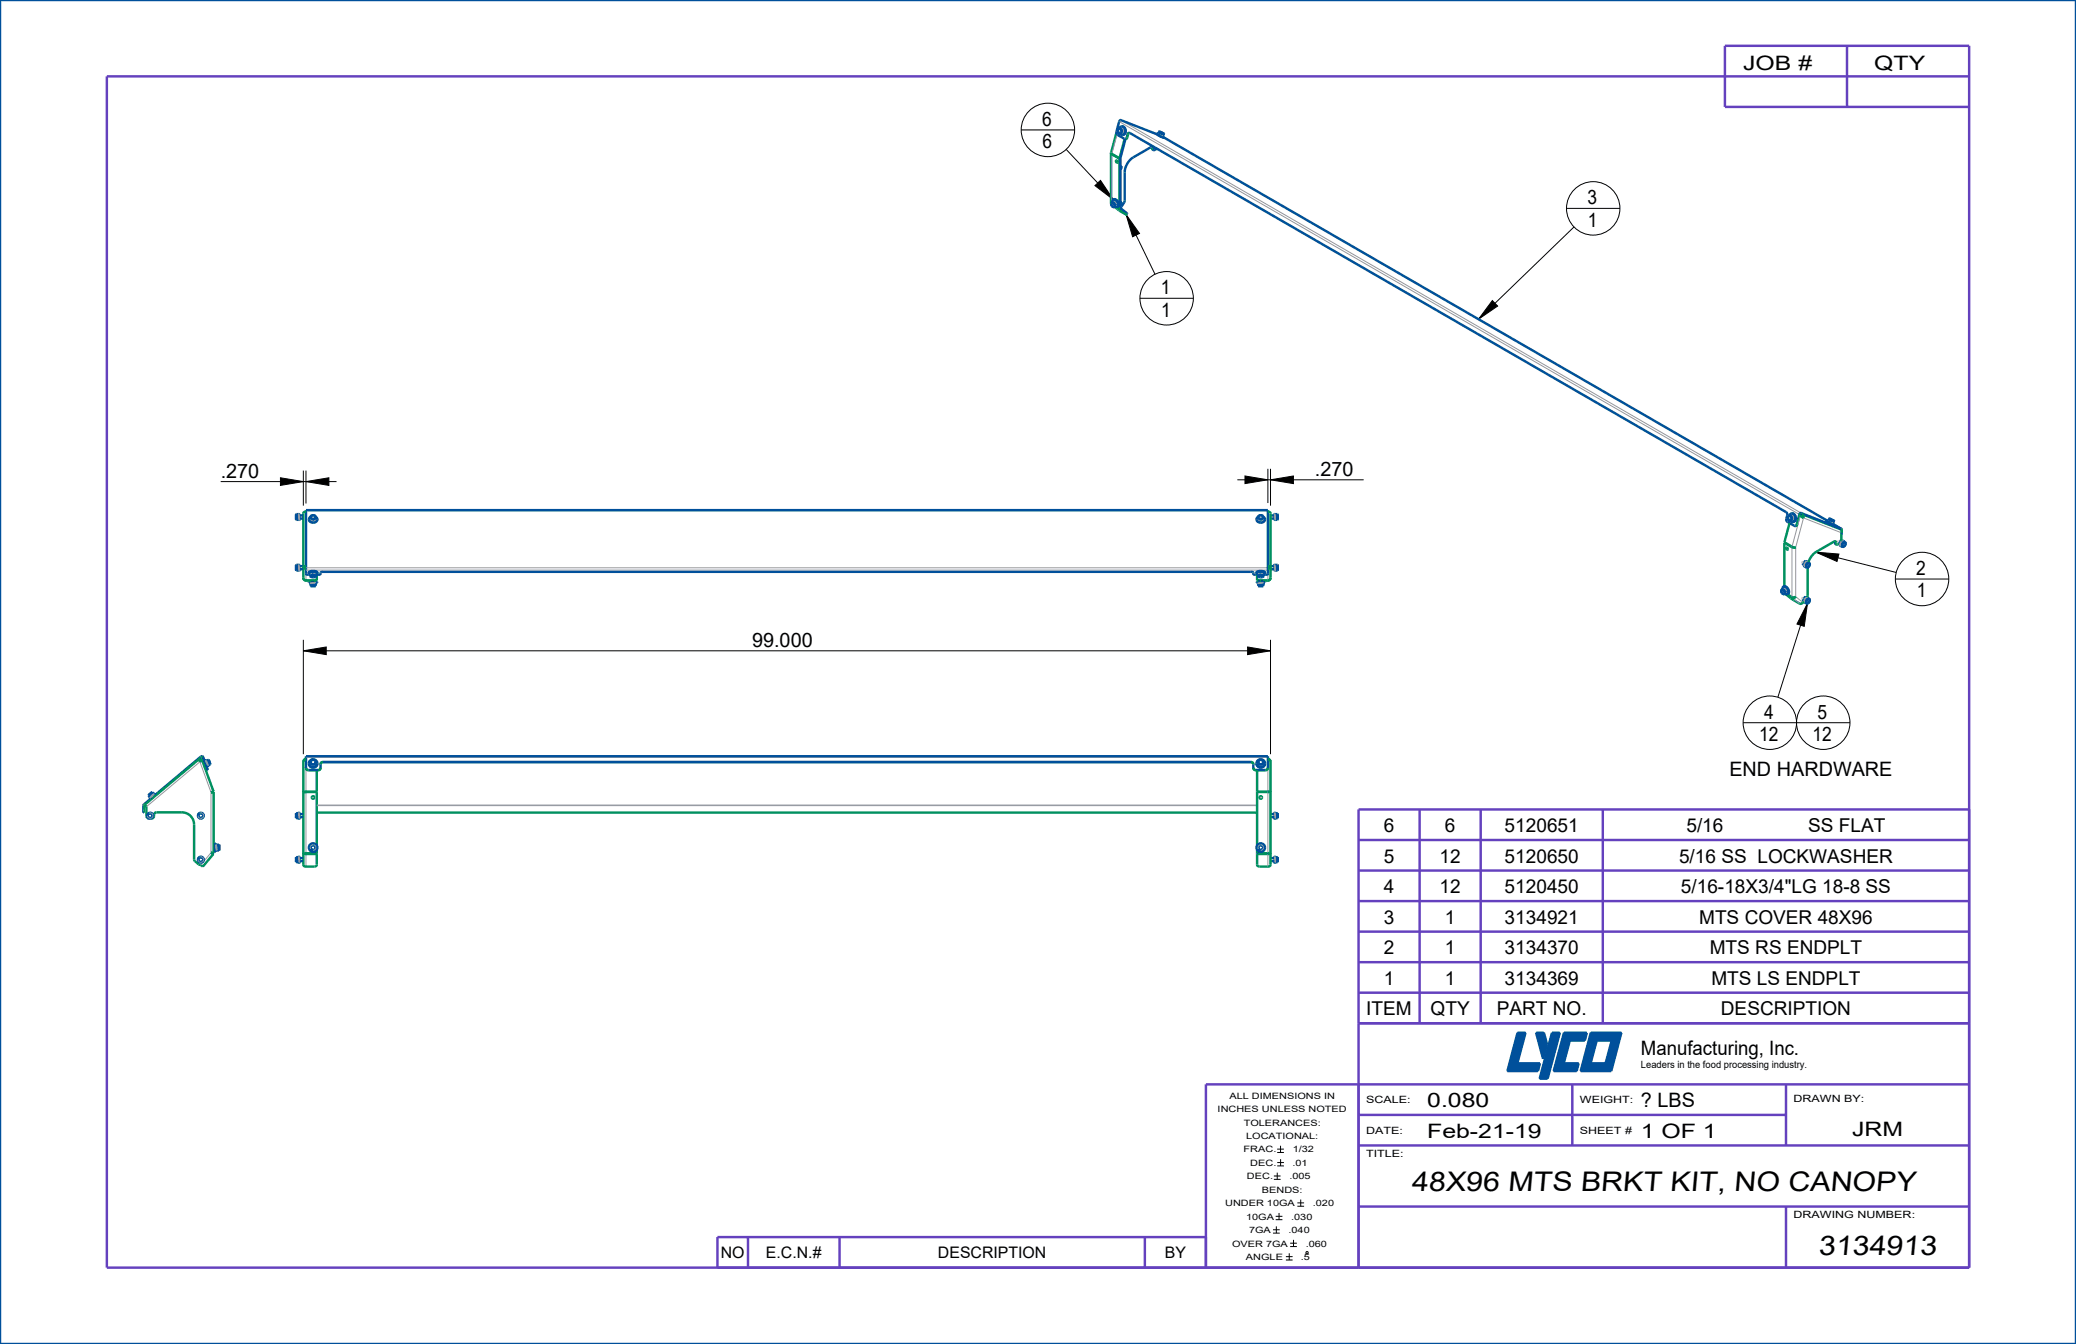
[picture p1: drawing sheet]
<svg xmlns="http://www.w3.org/2000/svg" width="432mm" height="279mm" viewBox="0 0 432 279" stroke-linecap="round" stroke-linejoin="round" font-family="sans-serif">
<path d="M317.3 214.7l-2.1 8h-1.7z" fill="#00509b"/>
<path d="M317.3 214.7l-2.1 8h-1.7z" fill="none" stroke="#00509b" stroke-width=".21"/>
<path d="M315.6 214.7h1.7l-3.8 8z" fill="#00509b"/>
<path d="M315.6 214.7h1.7l-3.8 8z" fill="none" stroke="#00509b" stroke-width=".21"/>
<path d="M315.6 221.1h4.7l-5.1 1.6z" fill="#00509b"/>
<path d="M315.6 221.1h4.7l-5.1 1.6z" fill="none" stroke="#00509b" stroke-width=".21"/>
<path d="M315.2 222.7l5.1-1.6-.4 1.6z" fill="#00509b"/>
<path d="M315.2 222.7l5.1-1.6-.4 1.6z" fill="none" stroke="#00509b" stroke-width=".21"/>
<path d="M322.8 214.7h1.6l-4.2 9.5z" fill="#00509b"/>
<path d="M322.8 214.7h1.6l-4.2 9.5z" fill="none" stroke="#00509b" stroke-width=".21"/>
<path d="M324.4 214.7l-2.5 9.5h-1.7z" fill="#00509b"/>
<path d="M324.4 214.7l-2.5 9.5h-1.7z" fill="none" stroke="#00509b" stroke-width=".21"/>
<path d="M326.9 214.7l-2.1 8h-1.6z" fill="#00509b"/>
<path d="M326.9 214.7l-2.1 8h-1.6z" fill="none" stroke="#00509b" stroke-width=".21"/>
<path d="M325.3 214.7h1.6l-3.7 8z" fill="#00509b"/>
<path d="M325.3 214.7h1.6l-3.7 8z" fill="none" stroke="#00509b" stroke-width=".21"/>
<path d="M325.2 221.1h3.1l-3.5 1.6z" fill="#00509b"/>
<path d="M325.2 221.1h3.1l-3.5 1.6z" fill="none" stroke="#00509b" stroke-width=".21"/>
<path d="M324.8 222.7l3.5-1.6-.4 1.6z" fill="#00509b"/>
<path d="M324.8 222.7l3.5-1.6-.4 1.6z" fill="none" stroke="#00509b" stroke-width=".21"/>
<path d="M326.9 214.7h3.1l-3.5 1.6z" fill="#00509b"/>
<path d="M326.9 214.7h3.1l-3.5 1.6z" fill="none" stroke="#00509b" stroke-width=".21"/>
<path d="M326.5 216.3l3.5-1.6-.4 1.6z" fill="#00509b"/>
<path d="M326.5 216.3l3.5-1.6-.4 1.6z" fill="none" stroke="#00509b" stroke-width=".21"/>
<path d="M330.9 214.7h1.6l-2.1 8z" fill="#00509b"/>
<path d="M330.9 214.7h1.6l-2.1 8z" fill="none" stroke="#00509b" stroke-width=".21"/>
<path d="M330.9 214.7l-.5 8h-1.6z" fill="#00509b"/>
<path d="M330.9 214.7l-.5 8h-1.6z" fill="none" stroke="#00509b" stroke-width=".21"/>
<path d="M332.5 214.7h3.2l-3.6 1.6z" fill="#00509b"/>
<path d="M332.5 214.7h3.2l-3.6 1.6z" fill="none" stroke="#00509b" stroke-width=".21"/>
<path d="M332.1 216.3l3.6-1.6-.5 1.6z" fill="#00509b"/>
<path d="M332.1 216.3l3.6-1.6-.5 1.6z" fill="none" stroke="#00509b" stroke-width=".21"/>
<path d="M337.2 214.7l-2.1 8h-1.6z" fill="#00509b"/>
<path d="M337.2 214.7l-2.1 8h-1.6z" fill="none" stroke="#00509b" stroke-width=".21"/>
<path d="M335.7 214.7h1.5l-3.7 8z" fill="#00509b"/>
<path d="M335.7 214.7h1.5l-3.7 8z" fill="none" stroke="#00509b" stroke-width=".21"/>
<path d="M330.8 221.1h3.2l-3.6 1.6z" fill="#00509b"/>
<path d="M330.8 221.1h3.2l-3.6 1.6z" fill="none" stroke="#00509b" stroke-width=".21"/>
<path d="M330.4 222.7l3.6-1.6-.5 1.6z" fill="#00509b"/>
<path d="M330.4 222.7l3.6-1.6-.5 1.6z" fill="none" stroke="#00509b" stroke-width=".21"/>
<path d="M321.1 214.7l.7 2.4-.8 3z" fill="#00509b"/>
<path d="M321.1 214.7l.7 2.4-.8 3z" fill="none" stroke="#00509b" stroke-width=".21"/>
<path d="M319.5 214.7h1.6l-.1 5.4z" fill="#00509b"/>
<path d="M319.5 214.7h1.6l-.1 5.4z" fill="none" stroke="#00509b" stroke-width=".21"/>
<path d="M227.7 38.6l1.2-1.1 2.7 4zM234.2 44.6l2.8 3.9-1.4 .7zM310.4 62.5l1.1 1.1-4 2.8zM259 99l4.7 .7-4.7 .8zM264.3 99.7l4.7-.7v1.5zM58.3 99.3l4.8 .8-4.8 .8zM63.6 100.1l4.8-.8v1.6zM377.7 114.8l4.8 .4-.4 1.5zM63.1 135.3l4.8-.8v1.6zM259.5 134.5l4.8 .8-4.8 .8zM376 125.4l-.7 4.8-1.5-.5z" fill="#000"/>
<g fill="none" stroke="#000" stroke-width=".21">
<path d="M212.4 27h11.1M221.8 31.1l9.8 10.4M227.7 38.6l1.2-1.1 2.7 4zM234.2 44.6l2.8 3.9-1.4 .7zM234.2 44.6l6 12.4M325.8 43.3h11.1M327.4 47.2l-19.9 19.2M237.1 62h11.1M310.4 62.5l1.1 1.1-4 2.8zM58.3 99.3l4.8 .8-4.8 .8zM63.1 97.8v7.3M63.6 97.8v6.9"/>
<path d="M257.4 99.7h26.2M259 99l4.7 .7-4.7 .8zM263.7 97.5v7.1M264.3 99.7l4.7-.7v1.5zM264.3 97.5v7.6M45.9 100.1h24.1M63.6 100.1l4.8-.8v1.6zM377.7 114.8l4.8 .4-.4 1.5zM377.7 114.8l16.7 4.2M63.1 135.3l4.8-.8v1.6zM63.1 133v23.8M63.1 135.3h201.2"/>
<path d="M259.5 134.5l4.8 .8-4.8 .8zM264.3 133v23.8M376 125.4l-.7 4.8-1.5-.5zM376 125.4l-6.2 19.5M394.2 120.4h11.1M362.6 150.2h22.2"/>
<circle cx="218" cy="27" r="5.6"/>
<circle cx="331.4" cy="43.3" r="5.6"/>
<circle cx="242.7" cy="62" r="5.6"/>
<circle cx="399.8" cy="120.4" r="5.6"/>
<circle cx="368.1" cy="150.2" r="5.6"/>
<circle cx="379.2" cy="150.2" r="5.6"/>
</g>
<g fill="none" stroke="#6441be" stroke-width=".51">
<path d="M384.2 9.5v12.7M409.6 15.9h-387.4v247.6h387.4v-254h-50.8v12.7h50.8M282.6 174.6h127M295.3 168.3v44.4M308 168.3v44.4M333.4 168.3v44.4M409.6 168.3h-127v95.2M282.6 193.7h127M282.6 187.3h127M282.6 181h127M282.6 212.7h127M282.6 206.4h127"/>
<path d="M282.6 200h127M282.6 231.8h88.9M282.6 238.1h127M327 225.4v12.7M371.5 225.4v12.7M409.6 225.4h-158.8v38.1M155.6 257.2v6.3M174.6 257.2v6.3M238.1 257.2v6.3M250.8 257.2h-101.6v6.3M282.6 250.8h127M371.5 250.8v12.7"/>
</g>
<path d="M0 0h431.8v279.4h-431.8zM319.5 214.7h1.6l.7 2.4-.8 3zM322.8 214.7h1.6l-2.5 9.5h-1.7zM326.5 216.3h3.1l.4-1.6h-4.7l-2.1 8h4.7l.4-1.6h-3.1M326.9 214.7l-2.1 8M330.9 214.7h6.3l-2.1 8h-6.3zM332.1 216.3h3.1M332.5 214.7l-2.1 8M335.7 214.7l-2.2 8M315.6 221.1h4.7l-.4 1.6h-6.4l2.1-8h1.7l-2.1 8M330.8 221.1h3.2" fill="none" stroke="#00509b" stroke-width=".51"/>
<!-- layer: 0_COMPONENTS -->
<g fill="none" stroke="#00509b" stroke-width=".51">
<path d="M231.3 32v.1M232.3 33.4l.2 .3M232.5 27.3l.3 .4M232.6 26.8l-.1 .5M232.8 27.7l.2 .1M232.8 26.7l-.2 .1M232.8 26.7l.2 .1M233 27.8h.1M233 27.8l.5 .2M233 26.8l.3 .4M233 26.8l.3 .1M233 26.8h-.4"/>
<path d="M233 34.8h.2M233 32.9v10.4M233 32.9l-.2 .1M233 32.9h-.1M233.1 35.2h-.1M233.1 34.6h.1M233.1 26.6l.4 .1 .3 .3-.1 .5-.2 .3M233.1 26.6h.1M233.1 26.6l.4 .3M233.1 26.6l-.3 .1M233.1 27.7h-.3M233.1 27.7l-.1 .1"/>
<path d="M233.2 34.6l.1 .2M233.2 34.6l-.2 .1M233.2 34.8h.1M233.3 34.8l-.2 .4M233.3 34.8h.1M233.3 26.3l.5 .1 .3 .7-.1 .7-.5 .2M233.3 26.3l-.5 .4M233.3 26.3l.5 .2 .2 .6-.1 .6-.4 .3M233.3 26.9v.3M233.3 27.2v.3M233.3 27.2l-.2 .5M233.3 27.8h-.3"/>
<path d="M233.3 27.5l-.2 .2M233.5 27.8h.1M233.5 27.8h-.2M233.5 26.9l.1 .5M233.5 26.9h-.2M233.6 27.4l-.3 .4M233.6 27.4l-.3 .1M234.1 28.9l.2-.2 .3-.9 .4-.1 136.5 78.8 .3 .4-.3 1 .1 .4 1.8 1M234.1 28.9l-1.1 4M234.2 28.9h-.1M239.3 30.6h.3M239.7 31.1l.2 .1"/>
<path d="M239.9 31.2l-.1-.6-.3-.1-3.9 2.3-1.1 1.2-.6 1.6v6.2l-.9 1.4M240.2 30.8l.1 .1M240.3 30.8h.1M240.3 30.8v.1M240.3 30.7v.1M240.3 30.7l.2 .2M240.3 30.7h.1M240.5 30.9h-.2M240.5 27.9l-7.5-2.9-.2 .3-.6 2.4 .2 .3 1.7 .9M240.5 27.8l-.1 .2M240.5 27.8l.6 .2M240.5 27.8l.8 .5"/>
<path d="M240.5 30.9h.1M240.5 30.8v.1M240.6 30.9l-.7 .3M240.9 27.9h.1M240.9 27.9l.1 .1M240.9 27.7v.2M240.9 27.7l.1 .1M241 27.8h.1M241 28.1h.1M241 28.1l.8 .3M241 28h.1M241 28v.1"/>
<path d="M241.1 28h.1M241.1 27.4l.2 .1M241.1 27.4l-.2 .3 .5 .3M241.1 27.9l-.1 .1M241.2 27.3l-.1 .1M241.2 27.3l.1 .2M241.2 27.3h.1M241.2 27.3l.9 .5M241.2 28h.1M241.2 28l.5 .2M241.2 27.9l-.1 .1M241.2 27.9h.1"/>
<path d="M241.3 28.3l.3 .1M241.3 28.3h.1M241.3 28.3l.8 .3M241.3 27.5l.2 .1M241.3 27.5l.5 .2M241.4 28l.4 .2M241.5 27.6l.3 .1M241.5 27.6l-.1 .4M241.6 28.4h.1M241.6 28.2l.3 .1-.1 .1M241.8 27.7l.2 .2M241.8 27.7l.3 .1"/>
<path d="M241.8 28.5l.3 .1M241.8 28.4l138.4 79.9M242 27.9l-.2 .3M242.1 28.6l-.1 .2M242.1 27.8l-.1 .1M242.1 27.8h.1M242.1 27.8l-.3 .4M231.1 42.4l.2 .4M231.1 42.1v.3M231.1 42.1h.2M231.3 42.8l.4 .2M231.3 42.1l-.2 .3"/>
<path d="M231.3 42.1l.4 .2M231.5 41.9l.2-.1h.3l.4 .7M231.5 42.1h-.2M231.5 42.1l.2 .2M231.6 41.5h.4l.5 .5 .2 .6-.3 .4M231.6 41.5l-.2 .5M231.6 41.5h.4l.4 .5 .2 .6-.2 .4M231.7 42.3l.2 .2M231.7 42.3l.1 .5M231.8 41.9l-.7 .2M231.8 41.9l-.3 .2M231.8 41.9l.4 .5"/>
<path d="M231.8 42.8l-.1 .2M231.8 42.8l.1 .2M231.9 43h-.2M231.9 42.5l-.1 .3M232 43h.4M232 42.2h.1M232.2 42.5h.1M232.2 42.4v.4M232.2 42.4l-.3 .1M232.2 42.8l-.3 .2M232.2 42.6v.1M232.2 42.5l.1 .1"/>
<path d="M232.2 42.8l-.2 .1M232.2 42.7h.1M232.3 42.5h.1M232.3 42.6l-.1 .1M232.3 42.6h.1M232.3 42.6l-.1 .2M232.4 42.5h-.1M232.4 42.5h.1M233 42.2l.2 .1M233.1 42.6h.1M233 43.3l1.4 1.1-.1 .2M233 43.3l-.1 .2"/>
<path d="M233 43.3l-.2 .1M233 41.8l.1 .1M233.1 41.9l-.1 .1M233.1 42.1h.1M233.2 42.1l.1 .2M233.2 42.1h-.2M233.2 42.3h.1M233.3 42.3l-.2 .3M233.3 42.3h.1M61.6 107.8v.3M61.6 106.9v.3M61.6 107.2v.6"/>
<path d="M61.6 118.3v.3M61.6 117.4v.3M61.6 117.7v.6M61.6 106.9v1.2M61.6 117.4v1.2M61.6 106.9h.4v1.2h-.4M61.6 117.4h.4v1.2h-.4M61.6 118.3h.4M61.6 117.7h.4M61.6 107.8h.5M62 117.7l.1 .1M62 118.3h.1"/>
<path d="M62 117.7h.1M62.1 107l-.1 .2M62.1 117.6l-.1 .1M62.1 107h.1M62.1 117.5v.1M62.1 117.5h.1M62.1 107.1v.2M62.1 107.2h-.5M62.1 117.8h.1M62.1 117.8v.1M62.1 107.3h.1M62.1 107.3v.1"/>
<path d="M62.1 117.9h.1M62.1 117.9v.4M62.1 107.4h.1M62.1 107.4v.4M62.1 118.3v.1M62.1 107.8v.1M62.1 118.4v.1M62.1 118.5h.1M62.1 108h.1M62.2 117.5h-.1M62.2 107h-.1M62.2 117.5h.1"/>
<path d="M62.2 107h.1M62.2 117.5v.1M62.2 117.6h.1M62.2 107v.1M62.2 117.6v.1M62.2 117.7l.1 .5M62.2 107.1l.1 .2M62.2 117.7h.9M62.2 107.2h.9M62.3 107.3h.1M62.3 107.3v.3M62.3 118.2h.1"/>
<path d="M62.3 107.6v.1M62.3 107.7h.1M62.3 118.2v.1M62.3 118.3v.1M62.3 107.7v.1M62.3 118.3h.8M62.3 107.8h.8M62.3 118.5h-.2M62.3 108h-.2M62.3 118.5h.1M62.3 107.9h.1M62.3 107.8v.1"/>
<path d="M62.3 118.3v.2M62.3 107.8h.1M62.3 118.3h.1M63.1 117.8h.3M63.4 117.8h.1M63.4 117.8l.2 .2zM63.5 117.9v.1M63.6 117.9v.1M64.2 119.1l.2-.3 .7-.1 .8 .1 .1 .3M64.2 119.1l.3 .3M64.2 119.1l.3-.2 .6-.1 .7 .1 .2 .2M64.2 108l.3 .5 .6 .2 .7-.2 .2-.5"/>
<path d="M64.2 108v.1M64.5 119.4h.1M64.5 107.5l.1 .6 .4 .2 .1-.1M64.5 107.8h.1M64.5 107.5l.2 .2M64.5 119.8l.2 .1M64.5 119.5l-.9-.2v-13.2h200.1v13.2l-.9 .2M64.5 119.4v.4M64.5 107.8l.3 .4M64.6 107.4l-.4 .6M64.7 107.3l-.2 .2M64.7 107.7l.1 .2"/>
<path d="M64.7 107.7l.4 .2M64.7 107.3v.4M64.7 119.9h.9M64.7 119.7v.2M64.7 119.7l-.2 .1M64.8 119.6l.3 .1M64.8 119.6l-.1 .1M64.8 107.9v.3M64.8 119.2v.4M64.8 119.2l-.3 .2M64.8 119.2h.6M64.8 108.2h.6"/>
<path d="M65 119.2h.4M65.1 108.3h.1M65.1 107.1l-.4 .2M65.1 107.1l.5 .2M65.1 107.9h-.3M65.1 107.9h.3M65.1 119.7h.5M65.1 119.7h-.4M65.2 119h-.4M65.4 119.6l-.3 .1M65.4 119.6l.2 .1M65.4 107.9v.3"/>
<path d="M65.4 119.2v.4M65.4 119.2l.3 .2v.4M65.6 107.3l.1 .2M65.6 107.7l-.5 .2M65.6 107.3v.4M65.6 107.7l-.2 .2M65.6 119.7l.1 .1M65.6 119.7v.2M65.7 107.4l.3 .6M65.7 107.8l-.2 .5-.3 .1v-.2M65.7 107.5l-.1 .2M65.7 119.8l-.1 .1"/>
<path d="M65.7 119.5l.8-.1 .2-.4 .5-.1h193l.5 .1 .1 .4 .8 .1M65.7 107.5v.3M65.7 107.8l-.3 .4M66 119.1l-.3 .3-.1-.3-.7-.1-.3 .2-.1 .2M66 108v.1M261.3 119.1l.2-.3 .7-.1 .8 .1 .1 .3M261.3 119.1l.3 .3M261.3 119.1l.3-.2 .6-.1 .7 .1 .2 .2M261.3 108l.3 .5 .6 .2 .7-.2 .2-.5M261.3 108v.1M261.6 119.4h.1M261.6 107.5l.1 .6 .4 .2 .1-.1"/>
<path d="M261.6 107.8h.1M261.6 107.5l.2 .2M261.6 119.8l.2 .1M261.6 119.4v.4M261.6 107.8l.3 .4M261.7 107.4l-.4 .6M261.8 107.3l-.2 .2M261.8 107.7l.1 .2M261.8 107.7l.4 .2M261.8 107.3v.4M261.8 119.9h.9M261.8 119.7v.2"/>
<path d="M261.8 119.7l-.2 .1M261.9 119.6l.3 .1M261.9 119.6l-.1 .1M261.9 107.9v.3M261.9 119.2v.4M261.9 119.2h.6M261.9 108.2h.6M261.9 119.2l-.3 .2M262.1 119.2h.4M262.2 108.3h.1M262.2 107.1l-.4 .2M262.2 107.1l.5 .2"/>
<path d="M262.2 107.9h-.3M262.2 107.9h.3M262.2 119.7h.5M262.2 119.7h-.4M262.3 119h-.4M262.5 119.6l-.3 .1M262.5 119.6l.2 .1M262.5 107.9v.3M262.5 119.2v.4M262.5 119.2l.3 .2v.4M262.7 107.3l.1 .2M262.7 107.7l-.5 .2"/>
<path d="M262.7 107.3v.4M262.7 107.7l-.2 .2M262.7 119.7l.1 .1M262.7 119.7v.2M262.8 107.4l.3 .6M262.8 107.8l-.2 .5-.3 .1v-.2M262.8 107.5l-.1 .2M262.8 119.8l-.1 .1M262.8 107.5v.3M262.8 107.8l-.3 .4M263.1 119.1l-.3 .3-.1-.3-.7-.1-.3 .2-.1 .2M263.1 108v.1"/>
<path d="M263.7 118l.3-.2zM263.8 117.9v.1M263.9 117.9v.1M264 117.8h.1M264 117.8h.3M264.3 118.3h.8M264.3 117.7h.8M264.3 107.8h.8M264.3 107.2h.8M265 107.1v.1M265 117.7h.1M265.1 107l-.1 .1"/>
<path d="M265.1 117.6l-.1 .1M265.1 107h.1M265.1 117.5v.1M265.1 117.5h.1M265.1 117.7v.1M265.1 107.1v.2M265.1 117.8h.1M265.1 117.8v.1M265.1 107.3h.1M265.1 107.3v.1M265.1 117.9h.1M265.1 117.9v.4"/>
<path d="M265.1 107.4h.1M265.1 107.4v.4M265.1 118.3v.1M265.1 107.8v.1M265.1 118.4v.1M265.1 118.5h.1M265.1 108h.1M265.2 117.5h-.1M265.2 107h-.1M265.2 117.5h.1M265.2 107h.1M265.2 117.5v.1"/>
<path d="M265.2 117.6h.1M265.2 107v.1M265.2 117.6v.1M265.2 117.7l.1 .5M265.2 107.1l.1 .2M265.2 117.7h.1M265.2 107.2h.5M265.3 107.3h.1M265.3 107.3v.3M265.3 118.2h.1M265.3 107.6v.1M265.3 107.7h.1"/>
<path d="M265.3 118.2v.1M265.3 118.3v.1M265.3 107.7v.1M265.3 118.3h.1M265.3 118.5h-.2M265.3 108h-.2M265.3 118.5h.1M265.3 107.9h.1M265.3 118.4v.1M265.3 107.8v.1M265.3 118.3h.4M265.3 117.7h.4"/>
<path d="M265.7 117.4v.3M265.7 117.7v.6M265.7 118.3v.3M265.7 106.9v.3M265.7 107.2v.6M265.7 107.8v.3M265.7 106.9h-.4v1.2h.4M265.7 117.4h-.4v1.2h.4M265.7 106.9v1.2M265.7 117.4v1.2M265.7 107.8h-.4M371.2 112.8h-.1"/>
<path d="M371.7 113.9l.2 .3M371.9 107.8l.3 .4M372 107.3l-.1 .5M372.2 108.2l.2 .1M372.2 107.1l-.2 .2M372.2 107.1l.2 .1M372.4 108.3l.5 .2M372.4 107.2l.2 .5M372.4 107.2l.2 .2M372.4 107.2l-.4 .1M372.5 107.1h.4l.3 .5-.1 .5-.4 .1M372.5 107.1h.1"/>
<path d="M372.5 107.1h-.3M372.5 107.1l.4 .2M372.5 108.1l-.3 .1M372.5 108.1l-.1 .2M372.6 106.8l.6 .1 .3 .6-.1 .7-.5 .3M372.6 106.8l-.4 .4M372.6 106.8l.5 .1 .3 .6-.1 .7-.4 .3M372.6 107.4v.3M372.6 107.7l.1 .2M372.6 107.7l-.1 .4M372.7 107.9l-.2 .2M372.8 113.7h-.1"/>
<path d="M372.9 107.3l-.3 .1M372.9 107.3l.1 .6M373 107.9l-.3 .3-.3 .1M373 107.9h-.3M373.4 109.3l.3-.2 .6-2.2 .3-.3 8.4 3.3M373.5 109.3h-.1M374.4 106.9l.3 .2M374.7 107.1l.4 .6M374.7 107.1l.2 .4M374.7 107.1l-.2 .1M374.8 106.9l-.1 .2M374.8 117.2l.4 .2"/>
<path d="M375.2 116.6l.3 .2M375.3 117.6l.3 .1M375.3 117.6l.2 .3M375.5 117.9l.3 .1M375.5 117l.3 .2M375.5 117l-.2 .6M375.6 117.7l.2 .2M375.8 117.9v.1M375.8 117.9h.3M375.8 117.5l-.2 .2M375.8 117.5v.4M375.8 117.2v.3"/>
<path d="M376 116.8l-.3-.1-.4 .4-.1 .5 .3 .3M376.1 117.9l-.3 .1M376.1 117.1h.3M376.1 117.1l-.3 .1M376.1 117.1l-.3 .4M376.2 116.9l.2 .2M376.2 116.9l-.1 .2M376.2 116.9l-.2-.1-.5 .2M376.4 117.1v.4M376.4 117.5l-.3 .4M379.9 108.3l.5 .3M379.9 108.3l1.5 .8"/>
<path d="M379.9 108.3l-.1 .1M380.2 108.3l.1 .1M380.3 108.4h.1M380.3 108.2l-.1 .1M380.3 108.2h.1M380.3 108.2l.4 .2M380.4 108.4h.1M380.4 108.6h.1M380.4 108.6l.6 .3M380.4 108.4v.1M380.4 108.5h.1M380.4 108.5v.1"/>
<path d="M380.4 108.5h.2M380.5 107.9h.2M380.5 107.9l-.2 .3M380.5 108.3l-.1 .1M380.5 108.5h.1M380.5 107.8v.1M380.5 107.8l.2 .1M380.5 107.8h.1M380.5 107.8l.9 .5M380.6 108.5h.1M380.6 108.5l.4 .2M380.6 108.4l-.1 .1"/>
<path d="M380.6 108.4h.1M380.6 108.7l.4 .2M380.7 107.9l.2 .2M380.7 107.9l.5 .3M380.7 108.4l.5 .3M380.9 108.1l.3 .1M380.9 108.1l-.2 .3M380.9 108.9h.1M381 108.9h.2M381 108.9h.1M381 108.7l.3 .1-.1 .1M381.2 108.2l.2 .1"/>
<path d="M381.2 108.9l.2 .2M381.2 108.9l1.8 1M381.4 108.3l-.2 .4M381.4 109.1v.1M381.4 108.3h.1M381.5 108.3l-.3 .4M381.7 112.5v.5l.3 .2M382.3 112.9l.4 .2M382.6 112.3l.4 .2M382.8 113.3l.3 .1M382.8 113.3l.2 .3M383 109.9v1.2"/>
<path d="M383 113.6l.3 .1M383 112.7l.3 .2M383 112.7l-.2 .6M383.1 113.4l.1 .2M383.2 113.6l.1 .1M383.2 113.6h.3M383.2 113.2l-.1 .2M383.2 113.2v.4M383.3 112.9l-.1 .3M383.4 112.5h.1M383.4 112.5l-.3-.1-.4 .5v.4l.3 .3M383.5 113.6l-.2 .1"/>
<path d="M383.5 112.8h.3M383.5 112.8l-.2 .1M383.5 112.8l-.3 .4M383.7 112.6l.1 .2M383.7 112.6l-.2 .2M383.7 112.6l-.3-.1-.4 .2M383.8 112.8v.4M383.8 113.2l-.3 .4M63.6 120.7h.1M64.2 121h1.8v.1h-1.8zM64.6 121.8h.5M64.6 121.4h1v.4h-1z"/>
<path d="M64.6 121.2v.1M64.6 121.3h.1M64.6 121.2h.1M64.7 121.3h.1M64.7 121.2h.1M64.8 121.1l-.1 .1M64.8 121.3h.1M64.8 120.7v.3M64.8 121.1h.1M64.9 121.3l-.1 .1M65 121.3h-.1M65 121.3h.1"/>
<path d="M65.1 121.8h.5M65.1 121.4v.4M65.4 121.1h-.6M65.4 121.4h.1M65.4 120.7v.3M65.5 121.3h-.5M65.5 121.4h.1M65.5 121.3l-.1 .1M65.7 121.1h.1M65.7 121.2h.1M65.7 121.2l-.2 .1M65.7 121.1v.3h-.2"/>
<path d="M65.9 120.7h.1M261.3 121h1.8v.1h-1.8zM261.5 120.7h.1M261.7 121.2l-.1 .1h.2M261.7 121.8h.5M261.7 121.4h1v.4h-1zM261.7 121.2h.1M261.8 121.3h.1M261.8 121.2h-.1M261.8 121.2h.1M261.9 121.1l-.1 .1M261.9 121.3h.1"/>
<path d="M261.9 120.7v.3M261.9 121.1h.1M261.9 121.3v.1M262 121.3h-.1M262 121.3h.1M262.1 121.3h-.1M262.1 121.3h.1M262.2 121.8h.5M262.2 121.4v.4M262.5 121.1h-.6M262.5 121.4h.1M262.5 120.7v.3"/>
<path d="M262.6 121.3h-.5M262.6 121.4h.1M262.6 121.3l-.1 .1M262.8 121.1h.1M262.8 121.2h.1M262.8 121.2l-.2 .1M262.8 121.1v.3h-.2M263.7 120.7h.1M370.5 122.8l.2 .5M370.5 122.6v.2M370.5 122.6h.2M370.7 123.3l.3 .2"/>
<path d="M370.7 122.6l-.2 .2M370.7 122.6l.3 .2M370.8 122.4l.3-.2 .3 .1 .3 .4v.3M370.9 122.5l-.2 .1M370.9 122.5l.1 .3M370.9 122l.5-.1 .5 .5 .2 .7-.3 .4M370.9 122l-.1 .4M370.9 122h.5l.4 .5 .2 .6-.2 .4M371 122.8l.2 .2M371 122.8l.2 .4M371.2 122.4l-.7 .2M371.2 122.4l.3 .4"/>
<path d="M371.2 122.4l-.3 .1M371.2 123.2l-.2 .3M371.2 123.2v.3M371.2 123.5h-.2M371.2 123v.2M371.3 123.4l.5 .1M371.4 122.6v.1M371.5 122.9l.2 .1M371.5 123h.1M371.5 123.1h.1M371.5 122.8v.5l-.3 .2M371.5 122.8l-.3 .2"/>
<path d="M371.5 123l.2 .1M371.6 123h.1M371.6 123.1h.1M371.7 123h.1M371.7 123.1h-.1M371.7 123.1h.1M371.7 123.1l-.3 .3M372.8 124.2h.1M374.8 124.6l.4 .2M375.2 124.1l.3 .2M375.3 125l.3 .2M375.3 125l.2 .3"/>
<path d="M375.5 125.3l.3 .2M375.5 124.5l.3 .2M375.5 124.5l-.2 .5M375.6 125.2l.2 .2M375.8 125.4v.1M375.8 125.4h.3M375.8 124.9l-.2 .3M375.8 124.9v.5M375.8 124.7v.2M376 124.3l-.5 .2M376 124.2v.1M376.1 125.4l-.3 .1"/>
<path d="M376.1 124.6h.3M376.1 124.6l-.3 .1M376.1 124.6l-.3 .3M376.2 124.4l-.4-.2-.4 .2-.2 .6 .3 .3M376.2 124.4l.2 .2M376.2 124.4l-.1 .2M376.4 124.6v.4M376.4 125l-.3 .4M41.5 157.7l.2 .2M41.7 157.9l-.1 .5zM42 157.8l-.3 .1M42.4 157.9h.2l.6 1.6-.1 .1"/>
<path d="M42.5 158.5l-.3 .1M42.7 159.1l-.2 .1M42.8 158.4h.1M42.8 158.2h.1M42.8 158.2v.2M42.9 158.4h.1M42.9 158.1l-.1 .1M42.9 158.1h.1M42.9 158.4v.1M42.9 158.5h.1M42.9 158.5l.2 .5M42.9 158.2h.1"/>
<path d="M43 158.2h.1M43 158.2v.1M43 158.1l.4-.1 .4 .9-.5 .2zM43 158.3l.3 .6M43 159h.1M43.1 158.3h-.1M43.1 159.2h.1M43.1 159h.1M43.1 159h-.1M43.1 159l.1 .2M43.2 159.2h.1M43.3 158.9h.1"/>
<path d="M43.3 158.9l.1 .2-.3 .1M43.4 158l.1 .4M43.5 158.4l.2 .5M43.5 158.4l-.3 .2M63.6 159.6h.1M63.6 159.6v-2.4h200.1v2.4M63.6 159.6l.2 .4 .4 .1h2.1l.4-.5M64.2 158.7h.1M64.2 158.7l.3 .6 .6 .3 .7-.3 .2-.6M64.2 158.7l.3-.6 .6-.2 .7 .2 .2 .6M64.2 158.7l.3 .6 .6 .2 .6-.2 .3-.6M64.5 158.4l.2 .6 .3 .2 .1-.1"/>
<path d="M64.5 158.5l.3 .6M64.5 158.4l.2 .3M64.7 158.2l-.2 .2M64.7 158.7l.1 .2M64.7 158.7l.4 .2M64.7 158.2v.5M64.8 158.9v.2M64.8 159.1h.6M65.1 158h-.3l-.1 .2M65.1 158h.3l.2 .2M65.1 158l-.4 .2M65.1 158l.5 .2"/>
<path d="M65.1 158.9h-.3M65.1 158.9h.3M65.4 158.9v.2M65.6 158.2l.1 .2M65.6 158.7l-.5 .2M65.6 158.2v.5M65.6 158.7l-.2 .2M65.7 158.5v.1M65.7 158.4l-.1 .3M65.7 158.4v.3M65.7 158.6l-.3 .5M65.7 158.7l-.2 .4-.3 .1v-.1"/>
<path d="M66 158.7h.1M66.7 159.6h.1M66.7 159.6v-.9l.5-.3h193l.5 .3v.9M260.7 159.6h.1M260.7 159.6l.2 .4 .3 .1h2.1l.4-.5M261.3 158.7h.1M261.3 158.7l.3 .6 .6 .3 .7-.3 .2-.6M261.3 158.7l.3-.6 .6-.2 .7 .2 .2 .6M261.3 158.7l.3 .6 .6 .2 .6-.2 .3-.6M261.6 158.4l.2 .6 .3 .2 .1-.1M261.6 158.5l.3 .6M261.6 158.4l.2 .3"/>
<path d="M261.8 158.2l-.2 .2M261.8 158.7l.1 .2M261.8 158.7l.4 .2M261.8 158.2v.5M261.9 159.1h.6M261.9 158.9v.2M262.2 158h-.3l-.1 .2M262.2 158h.3l.2 .2M262.2 158l-.4 .2M262.2 158l.5 .2M262.2 158.9h-.3M262.2 158.9h.3"/>
<path d="M262.5 158.9v.2M262.7 158.2l.1 .2M262.7 158.7l-.5 .2M262.7 158.2v.5M262.7 158.7l-.2 .2M262.8 158.5v.1M262.8 158.4l-.1 .3M262.8 158.6l-.3 .5M262.8 158.4v.3M262.8 158.7l-.2 .4-.3 .1v-.1M263.1 158.7h.1M263.7 159.6h.1"/>
<path d="M30.9 165.3l.7-.6 .3 .3-.7 .7zM30.9 169.1h.6l.3 .5-.3 .5h-.6l-.3-.5zM31.2 165.7v.2l.1-.1M31.2 170.1l-.4-.1-.2-.5 .2-.4 .4-.1 .4 .1 .2 .4-.2 .5-.3 .1M31.2 165.7h.1M31.3 165l-.4 .4M31.3 165l.2 .3M31.3 165.5v.1M31.4 165.8h.1M31.5 165.8h-.1M31.5 165.7h-.1M31.5 165.7h.1"/>
<path d="M31.5 165.6v.1M31.6 165.6h-.1M31.7 164.7l-.4 .3M31.8 165.1h.1M31.8 165.1l-.6 .6M31.9 165.3l-.3 .3M31.9 165.3l.1 .1M31.9 165l-.1 .1M31.9 165l.3 .2M32 165.2h-.1M32 165.2l-.1 .1M32 165.4h.1"/>
<path d="M32.1 165.1h.1M32.1 165.1l-.1 .1M32.2 165.2h.1M32.5 165.1l-.1-.1-1.3 1.1v.1M41.5 178.2h.6l.3 .5-.3 .5h-.6l-.3-.5zM41.5 169.1h.6l.3 .5-.3 .5h-.6l-.3-.5zM41.7 179.2l-.3-.1-.2-.4 .2-.4 .4-.2 .4 .2 .2 .4-.2 .4-.4 .1M41.7 170.1l-.3-.1-.2-.5 .2-.4 .4-.1 .4 .1 .2 .4-.2 .5-.4 .1M43.1 160.1h.1l-.9-2.7-.4-.2-12 10-.1 1.7h.2M43.9 177.3l.3 .1zM43.9 164.7h.3zM44.2 177.4h.2"/>
<path d="M44.2 177.4l.2 .1M44.2 164.7h.2M44.4 164.6l-.2 .1M44.4 176.5h.3M44.4 175.9h.3M44.7 175.3h.2v1.8h-.2zM44.9 176.5h.1M44.9 175.9h.1M44.9 175.8v.1M44.9 175.7v.1M44.9 175.7h.1M44.9 175.9v.1"/>
<path d="M44.9 176h.1M44.9 176v.1M44.9 176.1v.4M44.9 176.5v.1M44.9 176.6v.1M44.9 176.7h.1M45 176.7l.1 .1M45 175.7h-.1M45 175.7h.1M45.1 175.7h.1M45.1 175.7v.1M45.1 175.8v.1"/>
<path d="M45.1 175.9v.5M45.1 175.9h.1M45.1 176.4h.1M45.1 176.8h.1M45.1 176.4v.1M45.1 176.5h.1M45.1 176.7v.1M45.1 176.7h.1M45.1 176.6v.1M45.1 176.5v.1M45.2 176.5h.4M45.2 175.9h.4"/>
<path d="M45.6 175.6v.3M45.6 176.5v.3M45.6 175.9v.6M45.6 175.6h-.4v1.2h.4M45.6 175.6v1.2M61.6 169.1h.4v1h-.4zM61.6 178.2h.4v1h-.4zM61.6 169.6v.5M61.6 169.1v.5M61.6 178.7v.5M61.6 178.2v.5M61.6 178.7h.4"/>
<path d="M61.6 169.6h.4M62 179.1v.2M62 169.9v.2M62 179h.2M62 169.9h.2M62 169.2h.1M62 169.9h.1M62 179h.1M62.1 179.3h.1M62.1 170.2h.1M62.1 169.2h.1M62.1 178.4h-.1"/>
<path d="M62.1 169.1v.1M62.1 178.3v.1M62.1 169.1h.1M62.1 178.2v.1M62.1 178.4h.1M62.1 169.2v.1M62.1 178.4v.1M62.1 169.3h.1M62.1 178.5h.1M62.1 169.3v.1M62.1 169.4h.1M62.1 178.5v.1"/>
<path d="M62.1 178.6l.1 .4M62.1 169.4l.1 .5M62.2 179v.3M62.2 169.9v.2M62.2 179.3h.1M62.2 170.1h.1M62.2 170.1v.1M62.3 178.2l-.2-.1v.1M62.3 169.1l-.2-.1v.1M62.3 178.2h.1M62.3 169.1h.1M62.3 178.3v.7"/>
<path d="M62.3 169.1v.1M62.3 169.2v.7M62.3 178.4h.8M62.3 169.2h.8M62.3 179h.8M62.3 169.9h.8M62.3 179v.1M62.3 169.9v.3h-.2M62.3 179.1v.2h-.2M63.4 177.3l.2 .1v.1M63.6 164.6l-.2 .1M64.6 175.9l.5-.3 .5 .3v.6l-.5 .3-.5-.3z"/>
<path d="M65.6 176.2v-.4l-.5-.2-.4 .2-.2 .4 .2 .4 .4 .2 .5-.2v-.4M65.9 164.6v.1M65.9 177.4v.1M261.5 164.6v.1M261.5 177.4v.1M261.7 175.9l.5-.3 .5 .3v.6l-.5 .3-.5-.3zM262.7 176.2v-.4l-.5-.2-.4 .2-.2 .4 .2 .4 .4 .2 .5-.2v-.4M263.7 164.6l.2 .1M263.9 177.3l-.2 .1v.1M264.3 179h.9M264.3 169.9h.9M264.3 169.2h.8"/>
<path d="M265 179.1v.2M265 169.9v.2M265 179v.1M265 169.9h.1M265 179h.1M265.1 170.2h.1M265.1 179.3h.1M265.1 178.4h-.8M265.1 169.2h.1M265.1 169.1v.1M265.1 178.3v.1M265.1 169.1h.1"/>
<path d="M265.1 178.2v.1M265.1 178.4h.1M265.1 169.2v.1M265.1 178.4v.1M265.1 169.3h.1M265.1 178.5h.1M265.1 169.3v.1M265.1 169.4h.1M265.1 178.5v.1M265.1 178.6l.1 .4M265.1 169.4l.1 .5M265.2 179v.3"/>
<path d="M265.2 169.9v.2M265.2 170.1v.1M265.2 179.3h.1M265.3 178.2l-.2-.1v.1M265.3 169.1l-.2-.1v.1M265.3 178.2h.1M265.3 169.1h.1M265.3 178.2v.8M265.3 169.1v.1M265.3 169.2v.7M265.3 178.4h.1M265.3 169.2h.1"/>
<path d="M265.3 178.2h.5v1h-.5zM265.3 178.7h.4M265.3 169.1h.5v1h-.5zM265.3 169.6h.4M265.3 170.1l-.2 .1M265.3 179.2l-.2 .1M265.7 169.1v.5M265.7 169.6v.5M265.7 178.2v.5M265.7 178.7v.5"/>
<circle cx="31.2" cy="169.6" r=".51"/>
<circle cx="41.8" cy="178.7" r=".51"/>
<circle cx="41.8" cy="169.6" r=".51"/>
<circle cx="65.1" cy="176.2" r=".88"/>
<circle cx="65.1" cy="176.2" r=".51"/>
<circle cx="262.2" cy="176.2" r=".88"/>
<circle cx="262.2" cy="176.2" r=".51"/>
</g>
<g fill="none" stroke="#00915f" stroke-width=".51">
<path d="M231.1 31.9v10.4M231.1 31.9l1.7 1.1v10.4l-.5-.3M231.1 31.8v.1M232.2 33.4l.2 .1v.3l-.2-.1zM232.2 27.6l-1.1 4.2 1.8 1.1 1-4M234.9 27.6l-.2 .2-.3 .9-.2 .2M239.6 30.5l.1 .6M231.8 43l1 .8 1.5 .8-2.2-1.6M63.6 106.4l-.3 .1-.2 .2v13.4M63.6 117.8h-.5l.2 .3 .3 .1M65.9 119.5v1.2h-2.3M261.5 119.5v1.2h2.2"/>
<path d="M263.7 106.4l.4 .1 .2 .2v13.4M263.7 117.8h.6l-.2 .3-.4 .1M371.5 113.8l.3 .2v.3l-.2-.1zM372.2 108.7l-1.1 4 1.7 1 .7 .1h-.7l-1.7-1v9.1M373.5 109.3l.3-.2 .7-2.3 8.4 3.3M374.3 107.1l.8 .6M374.8 106.9l.3 .3v.5M375.1 107.7h.1M376 118v5.7l-.2 .5M382.5 113l-.5 .2-.2-.6-.2-.1-3.9 2.3-.9 .8-.7 1.3M382.9 110v.1M382.9 110.1l.2 .3-.1 2.1"/>
<path d="M382.9 110.1h.1M63.1 120.1l.1 .3 .4 .3M63.1 120.1l.2 .4 .3 .2M264.3 120.1l-.1 .3-.5 .3M264.3 120.1l-.2 .4-.4 .2M371.3 123.4l1.4 1.1 1.7 1h.3l.5-.4M371.5 123.5l1.4 .8 .6-.3-.7 .2-1.1-.7M41.5 157.7v.3a.2 .2 0 0 0 .2 .3 .2 .2 0 0 0 .2-.2l.1-.3 2.4 6.8-.5 .1h.5v12.7l-.5-.1 .5 .2-2.2 2.7-.4-.4-.5-.1-.9-.9v-7.4a2.54 2.54 0 0 0-2.6-2.5h-5.3a1.25 1.25 0 0 0-.6 1.1l-.6 .1M63.1 158.4v21.4l.1 .2 .4 .1 1.8 .1 .4-.2 .1-2.5h-2.4l-.4-.2 2.8 .1v-.8M63.6 157.8l-.4 .3-.1 .3M63.6 157.7l-.3 .3-.2 .4M63.6 159.6l.2 .4 .4 .1h2.1l.3-.1 .1-.4"/>
<path d="M66.7 158.9h.1M66.7 158.9l.1-.3 .4-.1h193l.3 .1 .2 .3M260.7 158.9h.1M260.7 159.6l.1 .4 .4 .1h2.1l.3-.1 .1-.4M263.7 157.8l.4 .3 .2 .3M263.7 157.7l.4 .3 .2 .4M264.3 158.4v21.4l-.2 .2-.3 .1-1.8 .1-.5-.2v-2.5h2.4l.4-.2-2.8 .1v-.8M30.1 167.3l.4 .4v2.1l.3 .3h.3M31.2 170.1h.1M43.1 160.1l-1-2.6-.1-.1-12 10v1.5M65.9 160.1v4.5h-2.4l-.4 .1h2.8v11.1M65.9 168.9h195.6"/>
<path d="M261.5 160.1v4.5h2.4l.4 .1h-2.8v11.1"/>
<circle cx="65.1" cy="165.8" r=".26"/>
<circle cx="262.2" cy="165.8" r=".26"/>
</g>
<g fill="none" stroke="#9196a0" stroke-width=".21">
<path d="M231.3 32.1v10M232.3 27.9l-1 4.1M232.8 25.3l141.6 81.6M233.1 25l141.5 81.6-.1 .2M233.1 26.6l.4 .1 .2 .4-.1 .5-.3 .2M233.2 26.6l.3 .1 .2 .4v.4l-.3 .3M233.2 26.6l.4 .1 .2 .4-.1 .4-.2 .3M233.5 27.8h.1M234.5 28.6h-.1M234.6 27.9h-.1M239.3 30.6h.3M239.6 30.6h.1"/>
<path d="M239.6 30.8l.2 .2M239.6 30.6l.2 .2M240.8 27.8l.2 .2M240.9 27.7l.2 .2M241 27.8h.1M241 28.1l.8 .3M241 28l.9 .3M241.1 28h.1M241.1 28l.8 .3-.2-.1M241.2 28h.1M241.2 28l.5 .2M241.7 28.2h.1"/>
<path d="M241.8 28.4h.1M241.8 28.4l138.6 80M231.6 41.8l.4 .2 .3 .5-.4-.6-.2-.1-.2 .1M231.7 41.8h.1M231.7 41.8l.5 .2 .2 .5M231.8 43l1 .8M232 42.1l.1 .2M232.1 42.8l-.1 .1M232.2 42.8v-.1l-.1 .2M232.2 42.8h.1M232.3 42.6l-.1 .2M234.3 44.3l-.1 .2"/>
<path d="M62.1 107.1v-.2v1M62.1 117.6v-.2v1M62.1 107.2v.4M62.1 117.7v.5M62.1 106.9l.1 1.2M62.1 117.4l.1 1.2M62.2 106.9l.1 1.2M62.2 117.4l.1 1.2M62.2 107.1l.1 1v-.2M62.2 117.6l.1 1v-.2M62.3 107.3v.5M62.3 117.8v.5"/>
<path d="M63.6 119.3v1.4M63.6 118.5h200.1M63.6 118h200.1M63.6 106.2h200.1M64.5 107.9h.1M64.5 107.8l.2 .3 .4 .2M64.5 119.2v.1M64.5 107.9v.1M64.5 108h.1M64.5 108l.6 .3M64.6 107.8l.1 .3 .4 .1M65.4 119.2h-.4"/>
<path d="M65.6 119.4v-.2l-.5-.1-.4 .1-.1 .2M65.7 107.8l-.1 .4-.4 .1M65.7 108.1l-.5 .3M65.7 108v.1M65.7 108h.1M65.7 119.2h.1M65.7 119.2l-.6-.2-.6 .2M65.7 107.9v.1M65.7 119.3l-.6-.2-.6 .3M65.7 107.9l-.1 .3-.4 .2M261.6 107.9h.1M261.6 107.8l.2 .3 .4 .2"/>
<path d="M261.6 119.2v.1M261.6 107.9v.1M261.6 108h.1M261.7 108l.5 .3M261.7 107.8l.1 .3 .4 .1M262.5 119.2h-.4M262.8 119.4l-.1-.2-.5-.1-.4 .1-.1 .2M262.8 107.8l-.1 .4-.4 .1M262.8 108.1l-.5 .3M262.8 108v.1M262.8 108h.1M262.8 119.2h.1"/>
<path d="M262.8 119.2l-.6-.2-.6 .2M262.8 107.9v.1M262.8 119.3l-.6-.2-.6 .3M262.8 107.9l-.1 .3-.4 .2M263.7 119.3v1.4M265 107.1l.1-.2v1M265 117.6l.1-.2v1M265 107.2l.1 .4M265 117.7l.1 .5M265.1 106.9l.1 1.2M265.1 117.4l.1 1.2M265.2 106.9l.1 1.2"/>
<path d="M265.2 117.4l.1 1.2M265.2 107.1l.1 1v-.2M265.2 117.6l.1 1v-.2M265.3 107.3v.5M265.3 117.8v.5M372.6 107.1l.4 .1 .2 .4-.1 .4-.3 .2M372.7 108.2l.3-.1 .1-.5-.2-.4-.3-.1 .3 .1 .2 .4-.1 .4-.2 .2M372.7 113.7v10.4M372.8 108.2h.1M373.8 109l-.1 .1M374.5 107.2l-1.8 6.5M375.3 117.7h.1"/>
<path d="M375.3 117.7v.1M375.3 117.8h.1M375.9 116.7h.1M375.9 116.7l-.6 .4v.6M376 116.8h-.3l-.3 .3-.1 .4 .1 .3M376 116.8h-.3l-.3 .4-.1 .4 .2 .2M380.2 108.2l.2 .1M380.4 108.2l.1 .1M380.4 108.6l.8 .3M380.5 108.5h.1M380.5 108.5l.8 .3M380.5 108.5l.8 .3-.7-.3"/>
<path d="M380.6 108.5h.1M381 108.7h.1M381.2 108.9h.1M381.2 108.9l1.8 1-.1 .2M381.7 112.9l.2 .1M381.7 112.7l.2 .1M382.8 113.4h.1M382.8 113.5h.1M383 110.8l-7.9-3.1-1.6 6.1v10.2l1.5 1.2M383.1 110.1h-.1M383.1 110.8l-.1 .1M383.3 112.4h-.2l-.3 .4v.6"/>
<path d="M383.3 112.4h.1M383.4 112.5h-.3l-.3 .3-.1 .4 .2 .3M383.5 112.5h-.3l-.3 .4-.1 .4 .2 .2M64.7 121.2l1-.1-1.2 .1M64.8 121.3h.1M65.2 121.3h-.4M65.2 121.3h.1M65.3 121.3h-.1M65.3 121.3h.1M65.4 121.4h.1M65.4 121.1h-.4M65.5 121.3h-1h.2"/>
<path d="M65.7 121.2l-1.2 .1M261.8 121.2l1-.1-1.2 .1M262.3 121.3h-.4M262.3 121.3h.1M262.4 121.3h-.1M262.4 121.3h.1M262.5 121.4h.1M262.5 121.1h-.4M262.6 121.3h-.9h.1M262.8 121.2l-1.2 .1M371 122.3l.4 .1 .3 .6-.4-.6-.2-.1-.2 .1M371 122.2v.1"/>
<path d="M371 122.2h.1M371.1 122.2h-.1M371.1 122.2h.1M371.1 122.2l.4 .2 .3 .6M371.3 122.6l.1 .1M371.5 123.4l.1-.3-.2 .3M371.6 123.3h.1M371.7 123.1l-.1 .2M372.8 124.2l1.5 1.3M375.3 125.2h.1M375.9 124.2h.1M375.9 124.2l-.6 .3v.7"/>
<path d="M376 124.2l-.3 .1-.3 .3-.1 .4 .1 .3M376 124.3h-.3l-.3 .3-.1 .5 .2 .2M41.8 157.3l.1 .1M42.3 157.4l-.2 .1M42.8 158.1l.4 1.1M42.8 158.3v-.2l.3 .9M42.8 158.3h.1M42.8 158.3v.1M42.8 158.3l.2 .5M42.9 158.1l.4 1.1M43 158.2l.4 .9M43 159h.1"/>
<path d="M43 158.8h.1M43.1 159.6h-.2M43.1 158.4h.1M43.1 158.4v.1M43.1 158.5h.1M43.1 158.5l.2 .4M63.6 159.6v5M63.6 157.4h200.1M64.5 158.6l.2 .4 .4 .2-.4-.2zM64.5 158.6l.2 .4 .4 .1M65.2 159.2l.3-.2 .2-.3-.2 .4zM65.7 158.6l-.1 .4-.4 .2"/>
<path d="M65.7 158.6v.1M67.2 158.4v.1M260.2 158.4v.1M261.6 158.6l.2 .4 .4 .2-.4-.2zM261.6 158.6l.3 .5M261.9 159.1h.3M262.3 159.2l.3-.2 .2-.3-.2 .4zM262.8 158.6l-.1 .4-.4 .2M262.8 158.6v.1M263.7 159.6v5M29.8 167.5h.2M29.8 168.4h.2"/>
<path d="M29.9 167.2l.1 .2M30.5 167.7l11.1-9.3 2.3 6.3v12.6l-2.1 2.5M30.9 170.1l-.2-.3v-.4l.5-.4 .4 .1 .2 .3v.4l-.3 .3M31 170.1h.2M31.4 165.8h.1M31.4 165.7h.1M31.4 165.5h.1M31.5 165.7h-.1M31.5 165.5h-.1M31.5 165.5h.1M31.5 170.1h-.2M31.8 165.4l-.4 .3"/>
<path d="M31.8 165.4h.1M31.8 165.1l-.3 .4M31.9 165.2l-.7 .7 .2-.1M32 165.4h.1M32 165l-.7 .6M32 165l-.9 .8M32.1 165.1l-.9 .8M41.2 178.7l.3 .5M41.5 178.2l-.3 .5M41.5 169.1l-.3 .4 .3 .6M41.5 178.2h.5l.3 .5M41.5 169.1l.4-.1 .4 .3v.4l-.2 .4"/>
<path d="M41.5 179.2l.2 .1M41.5 170.1h.2M42 170.1h-.2M42.3 178.7l-.1 .4-.4 .2M44.9 175.8v-.2v1M44.9 175.9v.5M44.9 175.6l.1 1.2M45 175.6l.1 1.2M45.1 175.8v1v-.2M45.1 176v.5M62.1 179h.1M62.1 169.9h.1"/>
<path d="M62.1 178.3v-.2l.1 1M62.1 169.2v-.2l.1 1M62.1 178.4v.4M62.1 169.2v.5M62.1 178.1l.1 1.2M62.1 169l.1 1.2M62.1 178.8h.1M62.1 169.7h.1M62.1 178.8v.1M62.1 178.9h.1M62.2 178.1l.1 1.2M62.2 169l.1 1.2"/>
<path d="M62.3 178.3v1M62.3 169.2v.9M62.3 178.5v.6M62.3 169.4v.5M63.6 164.7v12.7M63.6 177.5v2.7M64.2 160.1h.1M65.1 175.6l-.4 .2-.2 .4 .3 .4 .3 .2M65.1 175.6l.4 .2 .2 .4M65.7 176.2l-.2 .4-.4 .2M65.9 167.5h195.6M65.9 167.4h195.6"/>
<path d="M66.2 160.1h.1M261.2 160.1h.1M261.7 175.9v.6M261.7 176.5l.5 .3 .5-.3M262.7 175.9l-.5-.3-.5 .3M262.7 175.9l.1 .3M262.8 176.2l-.1 .3M263.2 160.1h.1M263.7 164.7v12.7M263.7 177.5v2.7M265 169.9h.1M265 179h.1"/>
<path d="M265.1 169.2v-.2l.1 1M265.1 178.3v-.2l.1 1M265.1 169.2v.5M265.1 178.4v.4M265.1 169l.1 1.2M265.1 178.1l.1 1.2M265.1 169.7h.1M265.1 178.8h.1M265.1 178.8v.1M265.1 178.9h.1M265.2 169l.1 1.2M265.2 178.1l.1 1.2"/>
<path d="M265.3 169.2v.9M265.3 178.3v1M265.3 169.4v.5M265.3 178.5v.5"/>
</g>
<path d="M65.4 165.8a.32 .32 0 0 0-.4-.3 .32 .32 0 0 0-.1 .5 .32 .32 0 0 0 .5-.1v-.1M262.5 165.8a.32 .32 0 0 0-.4-.3 .32 .32 0 0 0-.1 .5 .32 .32 0 0 0 .5-.1v-.1" fill="none" stroke="#afafb4" stroke-width=".25" stroke-dasharray="1.3 .9" stroke-linecap="butt"/>
<g fill="none" stroke="#afafb4" stroke-width=".25">
<path d="M232.1 33.4h.1M232.1 33.3v.1M232.1 33.6v.1M232.1 33.6h.1M232.1 33.7h.1M232.1 33.3h.1M232.2 33.7h.1M232.2 33.3h-.1M232.2 33.7v.1M232.2 33.3h.1M232.2 33.8h.1M232.3 33.3h.1"/>
<path d="M232.3 33.9h.1M232.4 33.9h.1M232.4 33.4h.1M232.4 33.4v.1M232.4 33.5h.1M232.5 33.9h.1M232.5 33.9h-.1M232.5 33.5h.1M232.5 33.5v.1M232.5 33.6h.1M232.5 33.8v.1M232.5 33.8h.1"/>
<path d="M233 34.6h.1M240.2 30.7h.1M240.2 30.8h.1M233 42h.1M371.5 113.9h.1M371.5 113.8v.1M371.5 114.1h.1M371.5 114.1v.1M371.5 113.8h.1M371.5 114.2h.1M371.6 113.8h.1M371.6 114.2h.1"/>
<path d="M371.7 114.3h.1M371.8 113.9h.1M371.8 114.4h.1M371.8 113.9v.1M371.8 114.3h.1M371.8 114.3v.1M371.8 114h.1M371.9 114.3h-.1M371.9 114.3h.1M371.9 114h.1M371.9 114.2v.1M374.8 117h.1"/>
<path d="M374.8 117.1h.1M374.8 116.9v.1M374.8 116.9h.1M374.8 117.2h.1M374.8 116.8h.1M374.9 116.8h-.1M374.9 116.7h.1M382.2 112.7h.1M382.2 112.6v.1M382.2 112.6h.1M382.2 112.8h.1M382.3 112.8h.1"/>
<path d="M382.3 112.5l-.1 .1M382.3 112.5h.1M382.3 112.8v.1M382.3 112.4v.1M382.3 112.4h.1M382.4 112.4h-.1M382.4 112.4h.1M374.8 124.5h.1M374.8 124.4v.1M374.8 124.4h.1M374.8 124.6h.1M374.8 124.3v.1"/>
<path d="M374.8 124.3h.1M374.9 124.2l-.1 .1M374.9 124.2h.1M374.9 124.1h.1M64.9 165.8v.1M64.9 165.8h.1M65 165.8h-.1M65 165.8h.1M65.1 165.8h.1M65.2 165.8h.1M65.3 165.8h.1M65.4 165.9h.1"/>
<path d="M262.1 165.8h.1M262.2 165.8h-.1M262.2 165.8h.1M262.3 165.8h.1M262.4 165.8h.1M262.4 165.8l.1 .1"/>
</g>
<!-- layer: 2_ALL_NOTES -->
<g fill="none" stroke="#000" stroke-width=".21">
<path d="M265.6 238.9h1.4M265.6 239.6h1.4M266.3 238.2v1.4M264.8 255.7h1.4M264.8 256.3h1.4M265 244.5h1.4M265 245.2h1.4M265.3 252.9h1.4M265.3 253.6h1.4M265.5 255v1.3M265.7 241.7h1.4M265.7 242.4h1.4"/>
<path d="M265.7 243.8v1.4M266 252.2v1.4M266.4 241v1.4M268.3 258.4h1.4M268.3 259.1h1.4M269 257.7v1.4M269.8 250.1h1.4M269.8 250.8h1.4M270.5 249.4v1.4M267.5 261.2h1.4M267.5 261.9h1.4M268.2 260.5v1.4"/>
<path d="M271.6 260.3l.4-.1 .1 .3-.4 .2z"/>
</g>
<g font-size="5.6">
<text x="293.6" y="247.7">48X96 MTS BRKT KIT, NO CANOPY</text>
<text x="378.2" y="260.9">3134913</text>
</g>
<g font-size="4.1">
<text x="362.6" y="14.5">JOB #</text>
<text x="389.8" y="14.5">QTY</text>
<text x="216.8" y="26.2">6</text>
<text x="216.8" y="30.8">6</text>
<text x="330.2" y="42.5">3</text>
<text x="330.3" y="47.1">1</text>
<text x="241.5" y="61.2">1</text>
<text x="241.5" y="65.8">1</text>
<text x="45.9" y="99.3">.270</text>
<text x="273.5" y="99">.270</text>
<text x="398.6" y="119.5">2</text>
<text x="398.7" y="124.2">1</text>
<text x="156.4" y="134.5">99.000</text>
<text x="366.9" y="149.4">4</text>
<text x="378" y="149.4">5</text>
<text x="365.9" y="154">12</text>
<text x="377" y="154">12</text>
<text x="359.7" y="161.3">END HARDWARE</text>
<text x="341.3" y="219.3">Manufacturing, Inc.</text>
<text x="296.9" y="230.2">0.080</text>
<text x="341.3" y="230.2">? LBS</text>
<text x="296.9" y="236.5">Feb-21-19</text>
<text x="341.3" y="236.5">1 OF 1</text>
<text x="385.2" y="236.1">JRM</text>
</g>
<g font-size="4">
<text x="287.8" y="173">6</text>
<text x="300.5" y="173">6</text>
<text x="313" y="173">5120651</text>
<text x="350.8" y="173">5/16</text>
<text x="376.1" y="173">SS FLAT</text>
<text x="287.8" y="179.3">5</text>
<text x="299.4" y="179.3">12</text>
<text x="313" y="179.3">5120650</text>
<text x="349.2" y="179.3">5/16 SS LOCKWASHER</text>
<text x="287.8" y="185.7">4</text>
<text x="299.4" y="185.7">12</text>
<text x="313" y="185.7">5120450</text>
<text x="349.6" y="185.7">5/16-18X3/4&quot;LG 18-8 SS</text>
<text x="287.8" y="192">3</text>
<text x="300.5" y="192">1</text>
<text x="313" y="192">3134921</text>
<text x="353.4" y="192">MTS COVER 48X96</text>
<text x="287.8" y="198.4">2</text>
<text x="300.5" y="198.4">1</text>
<text x="313" y="198.4">3134370</text>
<text x="355.6" y="198.4">MTS RS ENDPLT</text>
<text x="287.8" y="204.7">1</text>
<text x="300.5" y="204.7">1</text>
<text x="313" y="204.7">3134369</text>
<text x="356" y="204.7">MTS LS ENDPLT</text>
<text x="284.2" y="211.1">ITEM</text>
<text x="297.6" y="211.1">QTY</text>
<text x="311.3" y="211.1">PART NO.</text>
<text x="357.9" y="211.1">DESCRIPTION</text>
</g>
<g font-size="3.3">
<text x="149.9" y="261.6">NO</text>
<text x="159.3" y="261.6">E.C.N.#</text>
<text x="195.1" y="261.6">DESCRIPTION</text>
<text x="242.3" y="261.6">BY</text>
</g>
<g font-size="2.1">
<text x="341.3" y="222.1">Leaders in the food processing industry.</text>
<text x="284.2" y="229.4">SCALE:</text>
<text x="328.6" y="229.4">WEIGHT:</text>
<text x="373.1" y="229">DRAWN BY:</text>
<text x="284.2" y="235.8">DATE:</text>
<text x="328.6" y="235.8">SHEET #</text>
<text x="284.2" y="240.5">TITLE:</text>
<text x="373.1" y="253.2">DRAWING NUMBER:</text>
</g>
<g font-size="1.8">
<text x="253.3" y="231.2">INCHES UNLESS NOTED</text>
<text x="255.7" y="228.4">ALL DIMENSIONS IN</text>
<text x="258.7" y="234">TOLERANCES:</text>
<text x="258.7" y="239.6">FRAC.</text>
<text x="259.2" y="236.8">LOCATIONAL:</text>
<text x="268.9" y="239.6">1/32</text>
<text x="259.4" y="245.2">DEC.</text>
<text x="260.1" y="242.4">DEC.</text>
<text x="268.2" y="245.2">.005</text>
<text x="268.8" y="242.4">.01</text>
<text x="254.8" y="250.8">UNDER 10GA</text>
<text x="262.5" y="248">BENDS:</text>
<text x="273.1" y="250.8">.020</text>
<text x="259.2" y="253.6">10GA</text>
<text x="259.8" y="256.3">7GA</text>
<text x="268" y="256.3">.040</text>
<text x="268.6" y="253.6">.030</text>
<text x="256.3" y="259.1">OVER 7GA</text>
<text x="259.2" y="261.9">ANGLE</text>
<text x="270.6" y="261.9">.5</text>
<text x="271.6" y="259.1">.060</text>
</g>
</svg>
